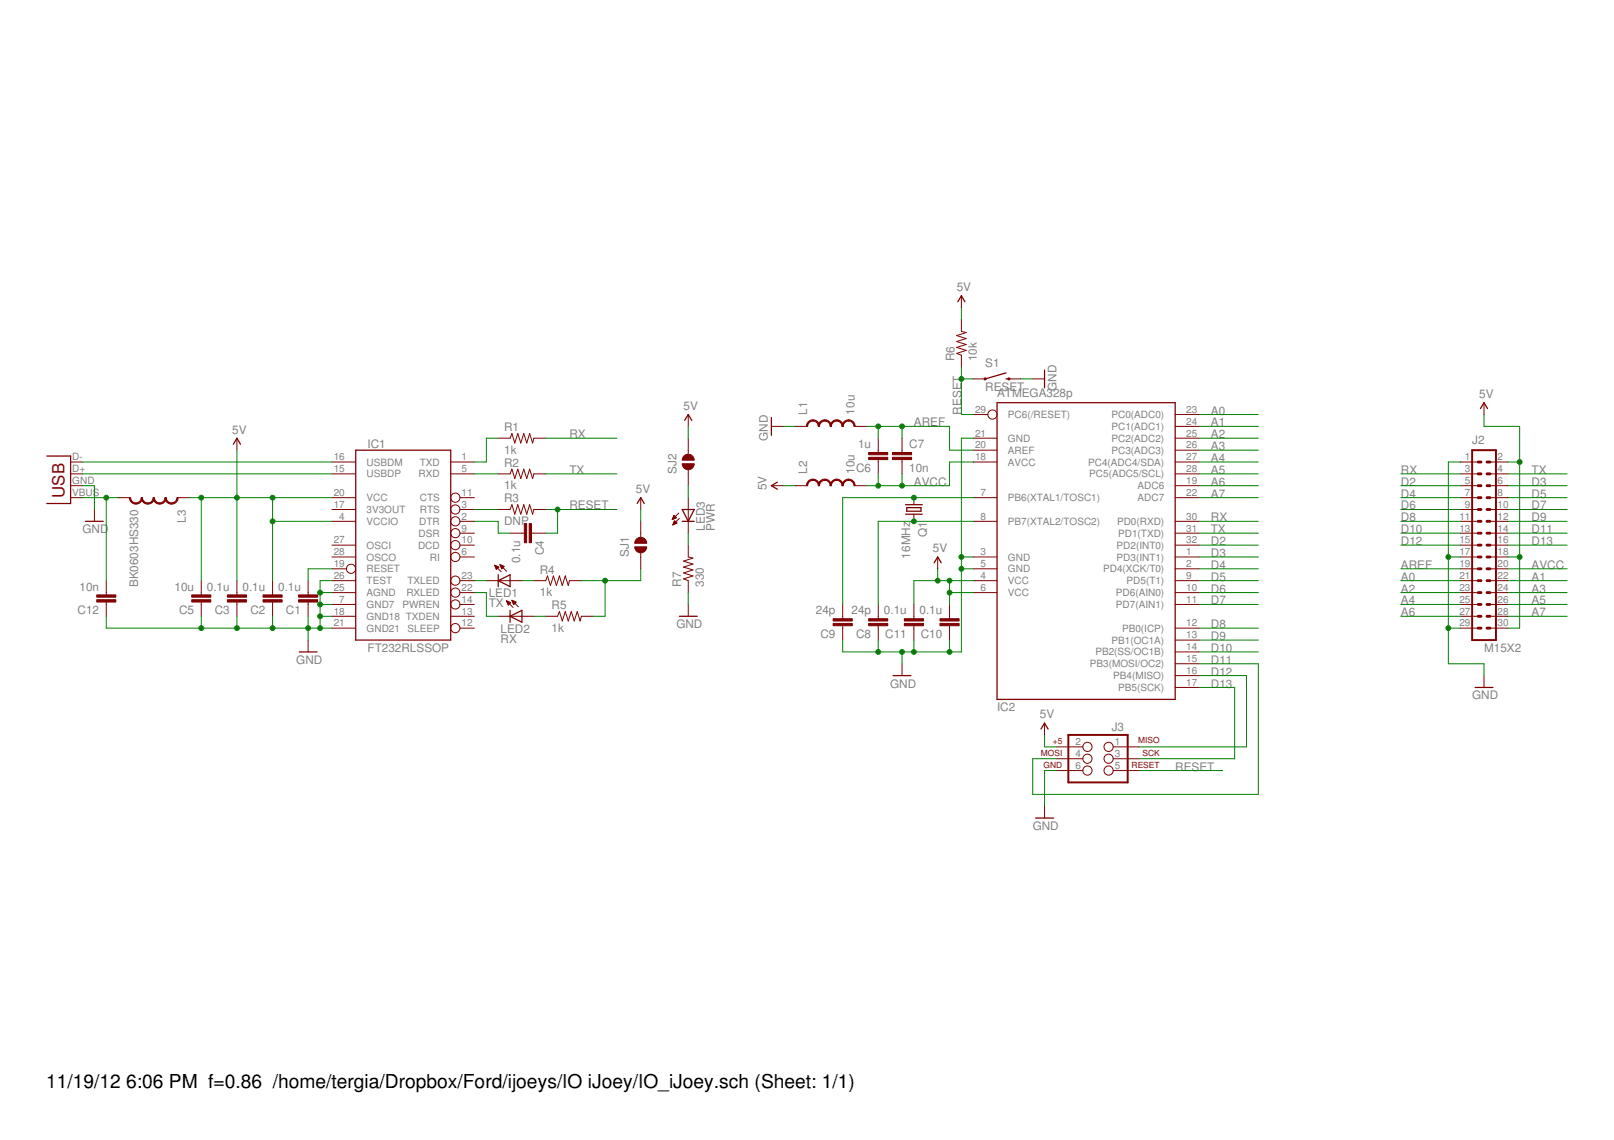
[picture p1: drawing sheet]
<svg xmlns="http://www.w3.org/2000/svg" width="297mm" height="210mm" viewBox="0 0 297 210" stroke-linecap="round" stroke-linejoin="round" font-family="sans-serif">
<g fill="none" stroke="#800000" stroke-width=".23">
<path d="M176.3 55.6l.6-1.1 .7 1.1M126 77.4l.7-1.1 .6 1.1M142 76.9v3.2M183.5 74.1h32.8v54.7h-32.8zM185.1 69.8h.6M185.1 68.7l-3.8 1.1M192.2 68.1v3.3M272.5 75.2l.6-1.1 .7 1.1M8.6 84h4.4v8.7h-4.4M15.7 96h3.3M42.9 81.8l.7-1.1 .7 1.1M65.5 82.9h17.5v35h-17.5z"/>
<path d="M117.3 92.7l.6-1.1 .7 1.1M125.6 96h2.2M125.6 93.8h2.2l-1.1 2.2zM143.1 88.8l-1.1 .6 1.1 .7M166.7 94.7h3M166.7 92.9h3M166.9 93.5h2.6v.6h-2.6zM91.7 106.9l2.2-1.1v2.2zM91.7 105.8v2.2M93.9 112.4v2.2M93.9 113.5l2.2-1.1v2.2zM125 113.5h3.3"/>
<path d="M171.9 103.6l.7-1 .6 1M55.1 120h3.3M164.4 124.4h3.2M191.6 134.2l.6-1.1 .7 1.1M271.5 126.6h3.3M190.6 150.6h3.3"/>
</g>
<g fill="none" stroke="#800000" stroke-width=".18">
<path d="M176.9 58.8v2.2l.9 .2-1.7 .6 1.7 .5-1.7 .6 1.7 .5-1.7 .6 1.7 .5-1.7 .6 .8 .3v2.2M176.9 54.5v2.2M126.7 76.3v2.2M142 78.5h2.1M146.3 78.5h2.2M157.3 78.5h2.1M179.1 76.3h2.7M179.1 69.8h2.2M185.7 69.8h2.2M190.1 69.8h2.1M216.3 78.5h4.4M216.3 76.3h4.4"/>
<path d="M273.1 74.1v2.2M13 85.1h2.2M13 87.2h2.2M13 89.4h2.2M13 91.6h2.2M17.4 93.8v2.2M21.7 91.6h2.2M32.7 91.6h2.2M43.6 80.7v2.2M61.1 85.1h4.4M61.1 87.2h4.4M61.1 91.6h4.4"/>
<path d="M61.1 93.8h4.4M61.1 96h4.4M83 85.1h4.3M83 87.2h4.3M84.6 91.6h2.7M84.6 98.2h2.7M84.6 93.8h2.7M84.6 96h2.7M91.7 87.2h2.2l.3-.8 .5 1.7 .6-1.7 .5 1.7 .6-1.7 .5 1.7 .6-1.7 .5 1.7 .3-.9h2.1M91.7 93.8h2.2l.3-.9 .5 1.8 .6-1.8 .5 1.8 .6-1.8 .5 1.8 .6-1.8 .5 1.8 .3-.9h2.1M91.7 80.7h2.2l.3-.9 .5 1.8 .6-1.8 .5 1.8 .6-1.8 .5 1.8 .6-1.8 .5 1.8 .3-.9h2.1M93.9 98.2h2.6"/>
<path d="M97.8 98.2h2.6M117.9 91.6v2.2M117.9 96v2.9M123.7 95.6h.2M123.8 95.5h.3M123.8 95.4h.6M123.8 96.6h.2M123.9 95.3h.5M123.9 96.5h.3M123.9 95.2h.4M123.9 96.4h.6M124 95.1h.2"/>
<path d="M124 96.3h.5M124 95h.1M124 96.2h.4M124 94.9l.5 .4-.8 .4zM124.1 96.1h.3M124.1 96h.1M124.1 95.9l.5 .4-.8 .3zM124.9 94.5l-1.2 1.2M125 95.4l-1.2 1.2M126.7 80.7v3M126.7 86.5v2.9M126.7 91.6v6.6"/>
<path d="M142 89.4h2.1M146.3 89.4h2.2M157.3 89.4h2.1M161.6 80.7v2.6M161.6 84.6v2.6M166 80.7v2.6M166 84.6v2.6M168.2 91.6v1.3M168.2 94.7v1.3M179.1 85.1h4.4M179.1 91.6h4.4M179.1 96h4.4"/>
<path d="M179.1 80.7h4.4M179.1 82.9h4.4M216.3 85.1h4.4M216.3 87.2h4.4M216.3 89.4h4.4M216.3 91.6h4.4M216.3 98.2h4.4M216.3 96h4.4M216.3 80.7h4.4M216.3 82.9h4.4M268.8 85.1h3.2M268.8 87.2h3.2"/>
<path d="M268.8 89.4h3.2M268.8 91.6h3.2M268.8 98.2h3.2M268.8 93.8h3.2M268.8 96h3.2M274.2 85.1h3.3M274.2 87.2h3.3M274.2 89.4h3.3M274.2 91.6h3.3M274.2 98.2h3.3M274.2 93.8h3.3M274.2 96h3.3"/>
<path d="M19.6 106.9v2.6M19.6 110.8v2.7M37 106.9v2.6M37 110.8v2.7M43.6 106.9v2.6M43.6 110.8v2.7M50.2 106.9v2.6M50.2 110.8v2.7M56.7 106.9v2.6M56.7 110.8v2.7M56.7 117.9v2.1M61.1 104.7h2.7"/>
<path d="M61.1 100.4h4.4M61.1 102.6h4.4M61.1 111.3h4.4M61.1 113.5h4.4M61.1 115.7h4.4M61.1 109.1h4.4M61.1 106.9h4.4M83 113.5h4.3M84.6 100.4h2.7M84.6 102.6h2.7M84.6 111.3h2.7M84.6 115.7h2.7"/>
<path d="M84.6 109.1h2.7M84.6 106.9h2.7M89.5 106.9h6.6M91 104.1l1.2 1.2M91 104.1l.8 .3-.4 .4zM91.1 104.1h.1M91.1 104.2h.3M91.1 104.3h.5M91.2 104.4h.6M91.2 104.5h.5M91.3 104.6h.3M91.3 104.7h.2"/>
<path d="M91.4 104.8h.1M91.7 113.5h6.6M92 104l1.2 1.2M92 104l.8 .3-.4 .4M92 104l.4 .7M92.1 104h.1M92.1 104.1h.3M92.1 104.2h.5M92.2 104.3h.6M92.2 104.4h.4M92.3 104.5h.3M92.3 104.6h.2"/>
<path d="M92.4 104.7h.1M93.2 110.6l1.2 1.2M93.2 110.6l.8 .4-.4 .4M93.2 110.6l.4 .8M93.2 110.7h.1M93.3 110.8h.3M93.3 110.9h.5M93.4 111h.6M93.4 111.1h.5M93.5 111.2h.3M93.5 111.3h.2M93.5 111.4h.1"/>
<path d="M94.2 110.5l1.2 1.2M94.2 110.5l.8 .3-.5 .5M94.2 110.5l.3 .8M94.2 110.6h.2M94.3 110.7h.3M94.3 110.8h.5M94.4 110.9h.5M94.4 111h.4M94.4 111.1h.3M94.5 111.2h.1M94.5 111.3h.1M98.3 106.9h2.1l.4-.9 .5 1.8 .6-1.8 .5 1.8 .6-1.8 .5 1.8 .5-1.8 .6 1.8 .2-.9h2.2"/>
<path d="M100.4 113.5h2.2l.4-.9 .5 1.7 .5-1.7 .6 1.7 .5-1.7 .6 1.7 .5-1.7 .6 1.7 .2-.8h2.2M117.9 101.8v2.9M126.7 100.4v2.2l.8 .2-1.7 .5 1.7 .6-1.7 .5 1.7 .5-1.7 .6 1.7 .5-1.7 .6 .9 .3v2.2M126.7 111.3v2.2M155.1 111.3v2.6M155.1 115.2v2.7M161.6 111.3v2.6M161.6 115.2v2.7M168.2 111.3v2.6M168.2 115.2v2.7M172.6 102.6v2.1M174.8 111.3v2.6"/>
<path d="M174.8 115.2v2.7M179.1 104.7h4.4M179.1 102.6h4.4M179.1 109.1h4.4M179.1 106.9h4.4M216.3 104.7h4.4M216.3 100.4h4.4M216.3 102.6h4.4M216.3 111.3h4.4M216.3 115.7h4.4M216.3 109.1h4.4M216.3 106.9h4.4"/>
<path d="M216.3 117.9h4.4M268.8 104.7h3.2M268.8 100.4h3.2M268.8 102.6h3.2M268.8 111.3h3.2M268.8 113.5h3.2M268.8 115.7h3.2M268.8 109.1h3.2M268.8 106.9h3.2M274.2 104.7h3.3M274.2 100.4h3.3M274.2 102.6h3.3"/>
<path d="M274.2 111.3h3.3M274.2 113.5h3.3M274.2 115.7h3.3M274.2 109.1h3.3M274.2 106.9h3.3M166 122.2v2.2M192.2 133.1v2.2M194.4 137.5h4.9M194.4 139.7h4.9M204.9 137.5h4.8M204.9 139.7h4.8M216.3 126.6h4.4"/>
<path d="M216.3 124.4h4.4M216.3 122.2h4.4M216.3 120h4.4M273.1 124.4v2.2M192.2 148.4v2.2M194.4 141.9h4.9M204.9 141.9h4.8"/>
<circle cx="182.6" cy="76.3" r=".85"/>
<circle cx="83.8" cy="91.6" r=".85"/>
<circle cx="83.8" cy="93.8" r=".85"/>
<circle cx="83.8" cy="96" r=".85"/>
<circle cx="83.8" cy="98.2" r=".85"/>
<circle cx="64.6" cy="104.7" r=".85"/>
<circle cx="83.8" cy="106.9" r=".85"/>
<circle cx="83.8" cy="100.4" r=".85"/>
<circle cx="83.8" cy="115.7" r=".85"/>
<circle cx="83.8" cy="109.1" r=".85"/>
<circle cx="83.8" cy="111.3" r=".85"/>
<circle cx="83.8" cy="102.6" r=".85"/>
<circle cx="200.1" cy="137.5" r=".85"/>
<circle cx="200.1" cy="139.7" r=".85"/>
<circle cx="204" cy="137.5" r=".85"/>
<circle cx="204" cy="139.7" r=".85"/>
<circle cx="200.1" cy="141.9" r=".85"/>
<circle cx="204" cy="141.9" r=".85"/>
</g>
<g fill="#800000" stroke="#800000" stroke-width=".18">
<path d="M54.9 109.5h3.6v.5h-3.6z"/>
<path d="M54.9 110.4h3.6v.4h-3.6z"/>
<path d="M48.4 109.5h3.5v.5h-3.5z"/>
<path d="M48.4 110.4h3.5v.4h-3.5z"/>
<path d="M41.8 109.5h3.6v.5h-3.6z"/>
<path d="M41.8 110.4h3.6v.4h-3.6z"/>
<path d="M96.5 96.4h.4v3.5h-.4z"/>
<path d="M97.4 96.4h.4v3.5h-.4z"/>
<path d="M35.3 109.5h3.5v.5h-3.5z"/>
<path d="M35.3 110.4h3.5v.4h-3.5z"/>
<path d="M159.9 83.3h3.5v.4h-3.5z"/>
<path d="M159.9 84.2h3.5v.4h-3.5z"/>
<path d="M164.3 84.2h3.5v.4h-3.5z"/>
<path d="M164.3 83.3h3.5v.4h-3.5z"/>
<path d="M159.9 113.9h3.5v.4h-3.5z"/>
<path d="M159.9 114.8h3.5v.4h-3.5z"/>
<path d="M153.3 113.9h3.5v.4h-3.5z"/>
<path d="M153.3 114.8h3.5v.4h-3.5z"/>
<path d="M173 113.9h3.5v.4h-3.5z"/>
<path d="M173 114.8h3.5v.4h-3.5z"/>
<path d="M166.4 113.9h3.5v.4h-3.5z"/>
<path d="M166.4 114.8h3.5v.4h-3.5z"/>
<path d="M17.8 109.5h3.5v.5h-3.5z"/>
<path d="M17.8 110.4h3.5v.4h-3.5z"/>
</g>
<g fill="#800000" stroke="#800000" stroke-width=".18">
<path d="M148.8 77.7l.8-.4v.2l-.7 .3-.3 .7h-.2z" fill-rule="evenodd"/>
<path d="M149.6 77.3a1.19 1.19 0 0 1 1.2 1.2h-.2l-.3-.7-.7-.3z" fill-rule="evenodd"/>
<path d="M150.9 77.7l.5-.3 .4-.1v.2l-.7 .3-.3 .7h-.2z" fill-rule="evenodd"/>
<path d="M151.8 77.3a1.23 1.23 0 0 1 1.2 1.2h-.2l-.3-.7-.7-.3z" fill-rule="evenodd"/>
<path d="M153.1 77.7l.5-.3 .4-.1v.2l-.7 .3-.3 .7h-.2v-.4z" fill-rule="evenodd"/>
<path d="M154 77.3a1.23 1.23 0 0 1 1.2 1.2h-.2l-.3-.7-.7-.3z" fill-rule="evenodd"/>
<path d="M155.3 77.7l.5-.3 .4-.1v.2l-.7 .3-.3 .7h-.2v-.4z" fill-rule="evenodd"/>
<path d="M156.2 77.3a1.19 1.19 0 0 1 1.2 1.2h-.2l-.3-.7-.7-.3z" fill-rule="evenodd"/>
<path d="M148.8 88.6l.8-.4v.3l-.7 .2-.3 .7h-.2z" fill-rule="evenodd"/>
<path d="M149.6 88.2a1.19 1.19 0 0 1 1.2 1.2h-.2l-.3-.7-.7-.2z" fill-rule="evenodd"/>
<path d="M150.9 88.6l.5-.3 .4-.1v.3l-.7 .2-.3 .7h-.2z" fill-rule="evenodd"/>
<path d="M151.8 88.2a1.23 1.23 0 0 1 1.2 1.2h-.2l-.3-.7-.7-.2z" fill-rule="evenodd"/>
<path d="M153.1 88.6l.5-.3 .4-.1v.3l-.7 .2-.3 .7h-.2v-.4z" fill-rule="evenodd"/>
<path d="M154 88.2a1.23 1.23 0 0 1 1.2 1.2h-.2l-.3-.7-.7-.2z" fill-rule="evenodd"/>
<path d="M155.3 88.6l.5-.3 .4-.1v.3l-.7 .2-.3 .7h-.2v-.4z" fill-rule="evenodd"/>
<path d="M156.2 88.2a1.19 1.19 0 0 1 1.2 1.2h-.2l-.3-.7-.7-.2z" fill-rule="evenodd"/>
<path d="M31.6 92.6l.7-.3 .3-.7h.2a1.19 1.19 0 0 1-1.2 1.2z" fill-rule="evenodd"/>
<path d="M30.4 91.6h.2l.3 .7 .7 .3v.2a1.16 1.16 0 0 1-1.2-1.2z" fill-rule="evenodd"/>
<path d="M29.4 92.6l.5-.1 .3-.4 .2-.5h.2a1.16 1.16 0 0 1-1.2 1.2z" fill-rule="evenodd"/>
<path d="M28.2 91.6h.2l.1 .5 .4 .4 .5 .1v.2a1.16 1.16 0 0 1-1.2-1.2z" fill-rule="evenodd"/>
<path d="M27.2 92.6l.5-.1 .4-.4 .1-.5h.2a1.16 1.16 0 0 1-1.2 1.2z" fill-rule="evenodd"/>
<path d="M26 91.6h.2l.3 .7 .7 .3v.2a1.19 1.19 0 0 1-1.2-1.2z" fill-rule="evenodd"/>
<path d="M25 92.6l.7-.3 .3-.7h.2a1.19 1.19 0 0 1-1.2 1.2z" fill-rule="evenodd"/>
<path d="M23.8 91.6h.2l.3 .7 .7 .3v.2a1.19 1.19 0 0 1-1.2-1.2z" fill-rule="evenodd"/>
<path d="M117.1 99.4a1.1 1.1 0 0 1 1.2-.4 1.1 1.1 0 0 1 .7 1h-2.2z" fill-rule="evenodd"/>
<path d="M116.8 100.7h2.2a1.1 1.1 0 0 1-1.1 1.1 1.1 1.1 0 0 1-1.1-1.1z" fill-rule="evenodd"/>
<path d="M126 83.9a1.1 1.1 0 0 1 1.1-.2 1.1 1.1 0 0 1 .7 1h-2.2v-.4z" fill-rule="evenodd"/>
<path d="M125.6 85.4h2.2a1.1 1.1 0 0 1-1.1 1.1 1.1 1.1 0 0 1-1.1-1.1z" fill-rule="evenodd"/>
</g>
<g fill="none" stroke="#800000" stroke-width=".36">
<path d="M270.9 82.9h4.4v35h-4.4zM196.6 135.3h10.9v8.8h-10.9z"/>
<circle cx="181.3" cy="69.8" r=".11"/>
<circle cx="185.7" cy="69.8" r=".11"/>
</g>
<g fill="none" stroke="#800000" stroke-width=".53">
<path d="M272 85.1h.6M272 87.2h.6M272 89.4h.6M272 91.6h.6M272 93.8h.6M272 96h.6M272 98.2h.6M273.7 85.1h.5M273.7 87.2h.5M273.7 89.4h.5M273.7 91.6h.5M273.7 93.8h.5"/>
<path d="M273.7 96h.5M273.7 98.2h.5M272 100.4h.6M272 102.6h.6M272 104.7h.6M272 106.9h.6M272 109.1h.6M272 111.3h.6M272 113.5h.6M272 115.7h.6M273.7 100.4h.5M273.7 102.6h.5"/>
<path d="M273.7 104.7h.5M273.7 106.9h.5M273.7 109.1h.5M273.7 111.3h.5M273.7 113.5h.5M273.7 115.7h.5"/>
</g>
<g fill="none" stroke="#008000" stroke-width=".18">
<path d="M176.9 56.7v2.1M126.7 78.5v2.2M144.1 78.5h2.2M159.4 78.5h15.4v4.4h4.3M161.6 78.5v2.2M166 78.5v2.2M176.9 67.6v8.7h2.2M176.9 69.8h2.2M187.9 69.8h2.2M220.7 78.5h10.9M220.7 76.3h10.9M273.1 76.3v2.2h6.6v37.2h-2.2"/>
<path d="M15.2 87.2h45.9M15.2 85.1h45.9M15.2 89.4h2.2v4.4M15.2 91.6h6.5M19.6 91.6v15.3M34.9 91.6h26.2M37 91.6v15.3M43.6 82.9v24M50.2 91.6v15.3M50.2 96h10.9M87.3 87.2h4.4M87.3 96h4.4v2.2h2.2"/>
<path d="M87.3 93.8h4.4M91.7 80.7h-2.2v4.4h-2.2M100.4 87.2h13.1M100.4 80.7h13.1M100.4 93.8h13.1M102.6 93.8v4.4h-2.2M117.9 93.8v2.2M126.7 89.4v2.2M126.7 98.2v2.2M144.1 89.4h2.2M161.6 87.2v2.2M166 87.2v2.2"/>
<path d="M179.1 85.1h-4.3v4.3h-15.4M179.1 91.6h-24v19.7M179.1 80.7h-2.2v39.3h-21.8v-2.1M179.1 96h-17.5v15.3M220.7 87.2h10.9M220.7 85.1h10.9M220.7 89.4h10.9M220.7 80.7h10.9M220.7 91.6h10.9M220.7 96h10.9M220.7 98.2h10.9M220.7 82.9h10.9"/>
<path d="M257.8 87.2h11M257.8 89.4h11M257.8 91.6h11M257.8 96h11M257.8 98.2h11M257.8 93.8h11M268.8 85.1h-2.2v37.1h6.5v2.2M277.5 87.2h10.9M277.5 85.1h2.2M277.5 89.4h10.9M277.5 91.6h10.9M277.5 96h10.9"/>
<path d="M277.5 98.2h10.9M277.5 93.8h10.9M19.6 113.5v2.2h41.5M37 113.5v2.2M43.6 113.5v2.2M50.2 113.5v2.2M56.7 113.5v4.4M58.9 109.1h2.2M58.9 111.3h2.2M58.9 113.5h2.2M61.1 104.7h-4.4v2.2M61.1 106.9h-2.2v8.8"/>
<path d="M87.3 106.9h2.2M87.3 109.1h2.2v4.4h2.2M96.1 106.9h2.2M98.3 113.5h2.1M111.4 106.9v6.6h-2.2M117.9 104.7v2.2h-10.9M126.7 109.1v2.2M161.6 117.9v2.1M168.2 117.9v2.1M172.6 104.7v2.2M174.8 109.1h4.3M174.8 106.9v4.4"/>
<path d="M174.8 117.9v2.1M176.9 104.7h2.2M176.9 102.6h2.2M179.1 106.9h-10.9v4.4M220.7 104.7h10.9M220.7 106.9h10.9M220.7 109.1h10.9M220.7 111.3h10.9M220.7 115.7h10.9M220.7 102.6h10.9M220.7 100.4h10.9M220.7 117.9h10.9"/>
<path d="M257.8 104.7h11M257.8 106.9h11M257.8 109.1h11M257.8 111.3h11M257.8 113.5h11M257.8 100.4h11M266.6 115.7h2.2M266.6 102.6h2.2M277.5 104.7h10.9M277.5 106.9h10.9M277.5 109.1h10.9M277.5 111.3h10.9"/>
<path d="M277.5 113.5h10.9M277.5 102.6h2.2M277.5 100.4h10.9M166 120v2.2M192.2 135.3v2.2h2.2M220.7 120h10.9M220.7 122.2h10.9v24.1h-41.5v-6.6h4.3M220.7 124.4h8.7v13.1h-19.7M220.7 126.6h6.5v13.1h-17.5M194.4 141.9h-2.2v6.5M209.7 141.9h15.3"/>
</g>
<g fill="#008000" stroke="#008000" stroke-width=".18">
<circle cx="58.9" cy="109.1" r=".44"/>
<circle cx="58.9" cy="111.3" r=".44"/>
<circle cx="58.9" cy="113.5" r=".44"/>
<circle cx="58.9" cy="115.7" r=".44"/>
<circle cx="56.7" cy="115.7" r=".44"/>
<circle cx="50.2" cy="115.7" r=".44"/>
<circle cx="43.6" cy="115.7" r=".44"/>
<circle cx="37" cy="115.7" r=".44"/>
<circle cx="166" cy="120" r=".44"/>
<circle cx="161.6" cy="120" r=".44"/>
<circle cx="168.2" cy="120" r=".44"/>
<circle cx="176.9" cy="102.6" r=".44"/>
<circle cx="174.8" cy="120" r=".44"/>
<circle cx="176.9" cy="104.7" r=".44"/>
<circle cx="266.6" cy="102.6" r=".44"/>
<circle cx="266.6" cy="115.7" r=".44"/>
<circle cx="43.6" cy="91.6" r=".44"/>
<circle cx="50.2" cy="96" r=".44"/>
<circle cx="50.2" cy="91.6" r=".44"/>
<circle cx="37" cy="91.6" r=".44"/>
<circle cx="174.8" cy="106.9" r=".44"/>
<circle cx="174.8" cy="109.1" r=".44"/>
<circle cx="172.6" cy="106.9" r=".44"/>
<circle cx="279.7" cy="85.1" r=".44"/>
<circle cx="279.7" cy="102.6" r=".44"/>
<circle cx="102.6" cy="93.8" r=".44"/>
<circle cx="176.9" cy="69.8" r=".44"/>
<circle cx="161.6" cy="89.4" r=".44"/>
<circle cx="166" cy="89.4" r=".44"/>
<circle cx="166" cy="78.5" r=".44"/>
<circle cx="161.6" cy="78.5" r=".44"/>
<circle cx="168.2" cy="91.6" r=".44"/>
<circle cx="168.2" cy="96" r=".44"/>
<circle cx="19.6" cy="91.6" r=".44"/>
<circle cx="111.4" cy="106.9" r=".44"/>
</g>
<g font-size="3.5">
<text x="8.5" y="200.4">11/19/12</text>
<text x="23.2" y="200.4">6:06 PM f=0.86 /home/tergia/Dropbox/Ford/ijoeys/IO iJoey/IO_iJoey.sch (Sheet: 1/1)</text>
</g>
<text font-size="3.1" fill="#800000" x="11.9" y="91.6" transform="rotate(-90 11.9 91.6)">USB</text>
<g font-size="2.2" fill="#808080">
<text x="176.1" y="53.6">5V</text>
<text x="175.7" y="66.5" transform="rotate(-90 175.7 66.5)">R6</text>
<text x="179.8" y="66.5" transform="rotate(-90 179.8 66.5)">10k</text>
<text x="181.3" y="72">RESET</text>
<text x="181.3" y="67.6">S1</text>
<text x="194.4" y="72" transform="rotate(-90 194.4 72)">GND</text>
<text x="125.8" y="75.4">5V</text>
<text x="148.5" y="76.3" transform="rotate(-90 148.5 76.3)">L1</text>
<text x="157.3" y="76.3" transform="rotate(-90 157.3 76.3)">10u</text>
<text x="176.9" y="76.3" transform="rotate(-90 176.9 76.3)">RESET</text>
<text x="183.5" y="73">ATMEGA328p</text>
<text x="222.8" y="76.3">A0</text>
<text x="272.2" y="73.3">5V</text>
<text x="42.7" y="79.8">5V</text>
<text x="67.6" y="82.4">IC1</text>
<text x="92.8" y="83.5">1k</text>
<text x="92.8" y="79.4">R1</text>
<text x="104.8" y="80.7">RX</text>
<text x="141.3" y="81.1" transform="rotate(-90 141.3 81.1)">GND</text>
<text x="157.9" y="82.5">1u</text>
<text x="167.3" y="82.6">C7</text>
<text x="168.2" y="78.5">AREF</text>
<text x="222.8" y="78.5">A1</text>
<text x="222.8" y="80.7">A2</text>
<text x="222.8" y="82.9">A3</text>
<text x="270.9" y="81.8">J2</text>
<text x="92.8" y="86">R2</text>
<text x="104.8" y="87.2">TX</text>
<text x="124.5" y="87.2" transform="rotate(-90 124.5 87.2)">SJ2</text>
<text x="148.5" y="87.2" transform="rotate(-90 148.5 87.2)">L2</text>
<text x="157.3" y="87.2" transform="rotate(-90 157.3 87.2)">10u</text>
<text x="157.6" y="86.9">C6</text>
<text x="167.3" y="86.9">10n</text>
<text x="168.2" y="89.4">AVCC</text>
<text x="222.8" y="85.1">A4</text>
<text x="222.8" y="87.2">A5</text>
<text x="222.8" y="89.4">A6</text>
<text x="257.8" y="87.2">RX</text>
<text x="257.8" y="89.4">D2</text>
<text x="281.9" y="87.2">TX</text>
<text x="281.9" y="89.4">D3</text>
<text x="92.8" y="90.1">1k</text>
<text x="92.8" y="92.5">R3</text>
<text x="104.8" y="93.8">RESET</text>
<text x="117" y="90.7">5V</text>
<text x="141.1" y="90.3" transform="rotate(-90 141.1 90.3)">5V</text>
<text x="222.8" y="96">RX</text>
<text x="222.8" y="91.6">A7</text>
<text x="257.8" y="93.8">D6</text>
<text x="257.8" y="91.6">D4</text>
<text x="257.8" y="96">D8</text>
<text x="281.9" y="93.8">D7</text>
<text x="281.9" y="91.6">D5</text>
<text x="281.9" y="96">D9</text>
<text x="15.2" y="98.2">GND</text>
<text x="34.2" y="96.2" transform="rotate(-90 34.2 96.2)">L3</text>
<text x="92.8" y="96.6">DNP</text>
<text x="129.7" y="97.7" transform="rotate(-90 129.7 97.7)">LED3</text>
<text x="131.6" y="97.7" transform="rotate(-90 131.6 97.7)">PWR</text>
<text x="170.6" y="98.9" transform="rotate(-90 170.6 98.9)">Q1</text>
<text x="171.7" y="101.7">5V</text>
<text x="222.8" y="98.2">TX</text>
<text x="222.8" y="100.4">D2</text>
<text x="257.8" y="98.2">D10</text>
<text x="257.8" y="100.4">D12</text>
<text x="281.9" y="98.2">D11</text>
<text x="281.9" y="100.4">D13</text>
<text x="95.7" y="103.7" transform="rotate(-90 95.7 103.7)">0.1u</text>
<text x="99.3" y="105.6">R4</text>
<text x="100.1" y="102.3" transform="rotate(-90 100.1 102.3)">C4</text>
<text x="115.7" y="102.5" transform="rotate(-90 115.7 102.5)">SJ1</text>
<text x="167.5" y="102.8" transform="rotate(-90 167.5 102.8)">16MHz</text>
<text x="222.8" y="106.9">D5</text>
<text x="222.8" y="104.7">D4</text>
<text x="222.8" y="102.5">D3</text>
<text x="257.8" y="104.7">AREF</text>
<text x="257.8" y="106.9">A0</text>
<text x="281.9" y="104.7">AVCC</text>
<text x="281.9" y="106.9">A1</text>
<text x="14.3" y="113.1">C12</text>
<text x="14.6" y="108.8">10n</text>
<text x="25.5" y="108.1" transform="rotate(-90 25.5 108.1)">BK0603HS330</text>
<text x="32.1" y="108.8">10u</text>
<text x="33" y="113.1">C5</text>
<text x="38.1" y="108.8">0.1u</text>
<text x="39.5" y="113.1">C3</text>
<text x="44.6" y="108.8">0.1u</text>
<text x="46.1" y="113.1">C2</text>
<text x="51.2" y="108.8">0.1u</text>
<text x="52.6" y="113.1">C1</text>
<text x="89.9" y="111.8">TX</text>
<text x="89.9" y="110">LED1</text>
<text x="99.3" y="109.8">1k</text>
<text x="101.5" y="112.2">R5</text>
<text x="125.4" y="108" transform="rotate(-90 125.4 108)">R7</text>
<text x="129.5" y="108" transform="rotate(-90 129.5 108)">330</text>
<text x="150.1" y="113.1">24p</text>
<text x="156.7" y="113.1">24p</text>
<text x="162.7" y="113.1">0.1u</text>
<text x="169.2" y="113.1">0.1u</text>
<text x="222.8" y="111.3">D7</text>
<text x="222.8" y="109.1">D6</text>
<text x="257.8" y="109.1">A2</text>
<text x="257.8" y="111.3">A4</text>
<text x="257.8" y="113.5">A6</text>
<text x="281.9" y="109.1">A3</text>
<text x="281.9" y="111.3">A5</text>
<text x="281.9" y="113.5">A7</text>
<text x="92.1" y="118.4">RX</text>
<text x="92.1" y="116.5">LED2</text>
<text x="101.5" y="116.3">1k</text>
<text x="124.5" y="115.7">GND</text>
<text x="151" y="117.5">C9</text>
<text x="157.6" y="117.5">C8</text>
<text x="162.9" y="117.5">C11</text>
<text x="169.5" y="117.5">C10</text>
<text x="222.8" y="115.7">D8</text>
<text x="222.8" y="117.8">D9</text>
<text x="54.5" y="122.2">GND</text>
<text x="67.6" y="120">FT232RLSSOP</text>
<text x="222.8" y="120">D10</text>
<text x="222.8" y="122.2">D11</text>
<text x="222.8" y="124.4">D12</text>
<text x="273.1" y="120">M15X2</text>
<text x="163.8" y="126.6">GND</text>
<text x="183.5" y="131">IC2</text>
<text x="222.8" y="126.6">D13</text>
<text x="270.9" y="128.8">GND</text>
<text x="191.4" y="132.3">5V</text>
<text x="204.6" y="134.7">J3</text>
<text x="216.3" y="141.9">RESET</text>
<text x="190.1" y="152.8">GND</text>
</g>
<g font-size="1.8" fill="#808080">
<text x="179.5" y="76">29</text>
<text x="185.5" y="77">PC6(/RESET)</text>
<text x="204.6" y="77">PC0(ADC0)</text>
<text x="218.3" y="76">23</text>
<text x="179.5" y="80.4">21</text>
<text x="179.5" y="82.6">20</text>
<text x="185.5" y="81.3">GND</text>
<text x="185.5" y="83.5">AREF</text>
<text x="204.6" y="83.5">PC3(ADC3)</text>
<text x="204.6" y="81.3">PC2(ADC2)</text>
<text x="204.6" y="79.2">PC1(ADC1)</text>
<text x="218.3" y="82.6">26</text>
<text x="218.3" y="80.4">25</text>
<text x="218.3" y="78.2">24</text>
<text x="13.3" y="84.8">D-</text>
<text x="13.3" y="86.9">D+</text>
<text x="13.3" y="89.1">GND</text>
<text x="61.4" y="84.8">16</text>
<text x="61.4" y="86.9">15</text>
<text x="67.5" y="85.7">USBDM</text>
<text x="67.5" y="87.9">USBDP</text>
<text x="77" y="87.9">RXD</text>
<text x="77.3" y="85.7">TXD</text>
<text x="85" y="84.8">1</text>
<text x="85" y="86.9">5</text>
<text x="179.5" y="84.8">18</text>
<text x="185.5" y="85.7">AVCC</text>
<text x="200.3" y="85.7">PC4(ADC4/SDA)</text>
<text x="200.5" y="87.9">PC5(ADC5/SCL)</text>
<text x="218.3" y="89.1">19</text>
<text x="218.3" y="86.9">28</text>
<text x="218.3" y="84.8">27</text>
<text x="269.6" y="84.8">1</text>
<text x="269.6" y="86.9">3</text>
<text x="269.6" y="89.1">5</text>
<text x="275.6" y="84.8">2</text>
<text x="275.6" y="86.9">4</text>
<text x="275.6" y="89.1">6</text>
<text x="13.3" y="91.3">VBUS</text>
<text x="61.4" y="93.5">17</text>
<text x="61.4" y="91.3">20</text>
<text x="62.4" y="95.7">4</text>
<text x="67.5" y="94.5">3V3OUT</text>
<text x="67.5" y="92.3">VCC</text>
<text x="77.3" y="94.5">RTS</text>
<text x="77.3" y="92.3">CTS</text>
<text x="85" y="93.5">3</text>
<text x="85" y="91.3">11</text>
<text x="85" y="95.7">2</text>
<text x="180.5" y="95.7">8</text>
<text x="180.5" y="91.3">7</text>
<text x="185.5" y="92.3">PB6(XTAL1/TOSC1)</text>
<text x="209.4" y="92.3">ADC7</text>
<text x="209.4" y="90.1">ADC6</text>
<text x="218.3" y="95.7">30</text>
<text x="218.3" y="91.3">22</text>
<text x="268.6" y="95.7">11</text>
<text x="269.6" y="91.3">7</text>
<text x="269.6" y="93.5">9</text>
<text x="275.6" y="91.3">8</text>
<text x="275.6" y="93.5">10</text>
<text x="275.6" y="95.7">12</text>
<text x="61.4" y="100.1">27</text>
<text x="67.5" y="101">OSCI</text>
<text x="67.5" y="96.6">VCCIO</text>
<text x="76.9" y="101">DCD</text>
<text x="77" y="98.8">DSR</text>
<text x="77.1" y="96.6">DTR</text>
<text x="85" y="97.9">9</text>
<text x="85" y="100.1">10</text>
<text x="185.5" y="96.6">PB7(XTAL2/TOSC2)</text>
<text x="205.5" y="101">PD2(INT0)</text>
<text x="205.6" y="96.6">PD0(RXD)</text>
<text x="205.8" y="98.8">PD1(TXD)</text>
<text x="218.3" y="100.1">32</text>
<text x="218.3" y="97.9">31</text>
<text x="268.6" y="97.9">13</text>
<text x="268.6" y="100.1">15</text>
<text x="275.6" y="97.9">14</text>
<text x="275.6" y="100.1">16</text>
<text x="61.4" y="104.4">19</text>
<text x="61.4" y="102.2">28</text>
<text x="61.4" y="106.6">26</text>
<text x="67.5" y="105.4">RESET</text>
<text x="67.5" y="103.2">OSCO</text>
<text x="67.5" y="107.6">TEST</text>
<text x="75" y="107.6">TXLED</text>
<text x="79.1" y="103.2">RI</text>
<text x="85" y="102.2">6</text>
<text x="85" y="106.6">23</text>
<text x="180.5" y="102.2">3</text>
<text x="180.5" y="104.4">5</text>
<text x="180.5" y="106.6">4</text>
<text x="185.5" y="103.2">GND</text>
<text x="185.5" y="105.4">GND</text>
<text x="185.5" y="107.6">VCC</text>
<text x="203" y="105.4">PD4(XCK/T0)</text>
<text x="205.5" y="103.2">PD3(INT1)</text>
<text x="207.3" y="107.6">PD5(T1)</text>
<text x="218.3" y="106.6">9</text>
<text x="218.3" y="104.4">2</text>
<text x="218.3" y="102.2">1</text>
<text x="268.6" y="102.2">17</text>
<text x="268.6" y="104.4">19</text>
<text x="268.6" y="106.6">21</text>
<text x="275.6" y="102.2">18</text>
<text x="275.6" y="104.4">20</text>
<text x="275.6" y="106.6">22</text>
<text x="61.4" y="113.2">18</text>
<text x="61.4" y="108.8">25</text>
<text x="62.4" y="111">7</text>
<text x="67.5" y="111.9">GND7</text>
<text x="67.5" y="109.8">AGND</text>
<text x="74.1" y="111.9">PWREN</text>
<text x="74.8" y="109.8">RXLED</text>
<text x="85" y="108.8">22</text>
<text x="85" y="111">14</text>
<text x="85" y="113.2">13</text>
<text x="180.5" y="108.8">6</text>
<text x="185.5" y="109.8">VCC</text>
<text x="205.4" y="111.9">PD7(AIN1)</text>
<text x="205.4" y="109.8">PD6(AIN0)</text>
<text x="218.3" y="111">11</text>
<text x="218.3" y="108.8">10</text>
<text x="268.6" y="108.8">23</text>
<text x="268.6" y="111">25</text>
<text x="268.6" y="113.2">27</text>
<text x="275.6" y="108.8">24</text>
<text x="275.6" y="111">26</text>
<text x="275.6" y="113.2">28</text>
<text x="61.4" y="115.4">21</text>
<text x="67.5" y="114.1">GND18 TXDEN</text>
<text x="67.5" y="116.3">GND21</text>
<text x="75" y="116.3">SLEEP</text>
<text x="85" y="115.4">12</text>
<text x="204.6" y="118.5">PB1(OC1A)</text>
<text x="206.5" y="116.3">PB0(ICP)</text>
<text x="218.3" y="119.7">14</text>
<text x="218.3" y="117.5">13</text>
<text x="218.3" y="115.4">12</text>
<text x="268.6" y="115.4">29</text>
<text x="275.6" y="115.4">30</text>
<text x="200.6" y="122.9">PB3(MOSI/OC2)</text>
<text x="201.6" y="120.7">PB2(SS/OC1B)</text>
<text x="204.9" y="125.1">PB4(MISO)</text>
<text x="218.3" y="124.1">16</text>
<text x="218.3" y="121.9">15</text>
<text x="205.8" y="127.2">PB5(SCK)</text>
<text x="218.3" y="126.3">17</text>
<text x="198" y="137.2">2</text>
<text x="205.2" y="137.2">1</text>
<text x="198" y="139.4">4</text>
<text x="198" y="141.6">6</text>
<text x="205.2" y="139.4">3</text>
<text x="205.2" y="141.6">5</text>
</g>
<g font-size="1.5" fill="#800000">
<text x="193.7" y="137.1">+5</text>
<text x="209.5" y="136.9">MISO</text>
<text x="191.6" y="139.2">MOSI</text>
<text x="192.1" y="141.4">GND</text>
<text x="208.3" y="141.4">RESET</text>
<text x="210.2" y="139.3">SCK</text>
</g>
</svg>
